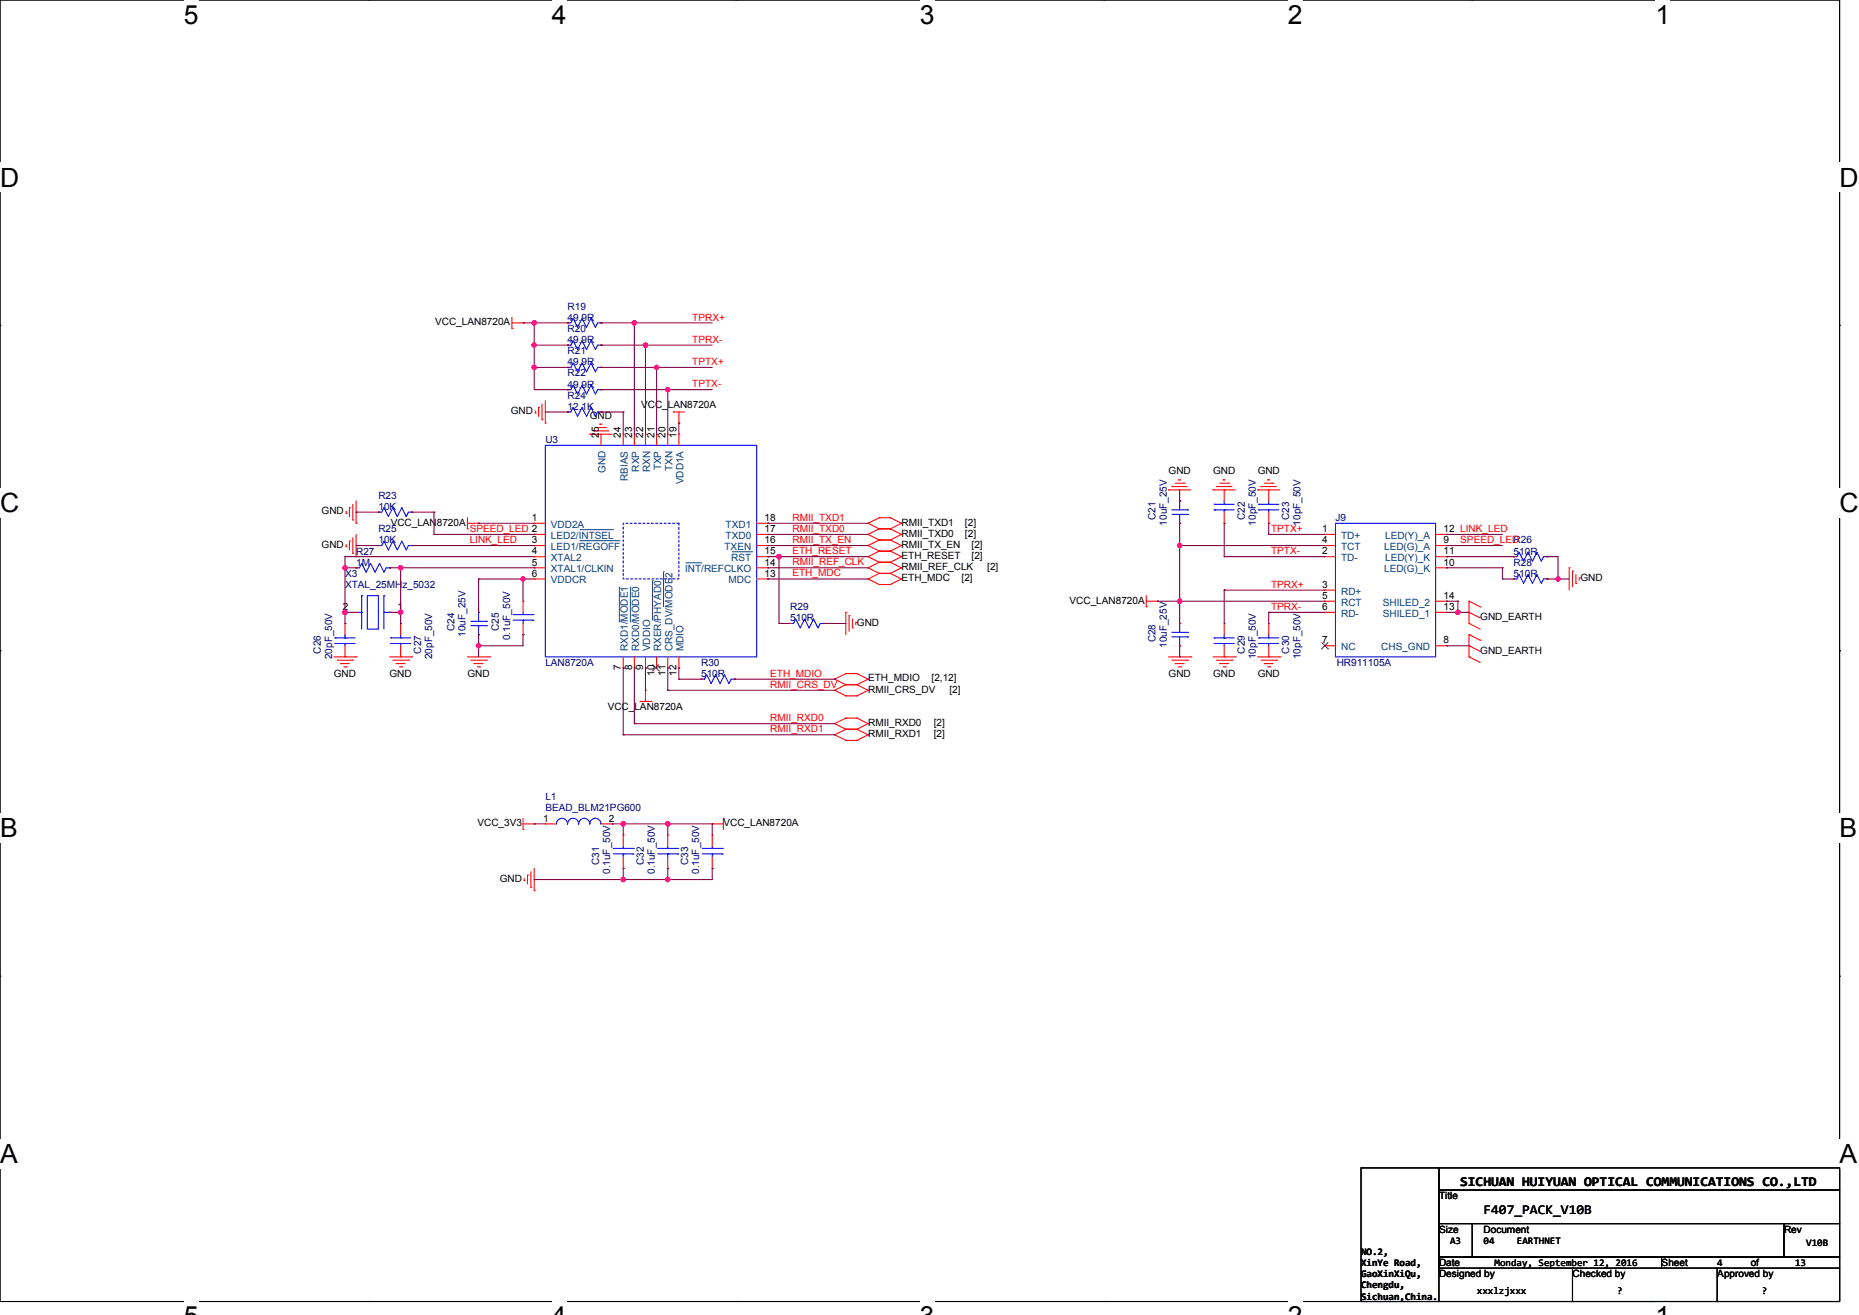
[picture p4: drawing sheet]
<svg xmlns="http://www.w3.org/2000/svg" width="297mm" height="210mm" viewBox="0 0 297 210" stroke-linecap="round" stroke-linejoin="round" font-family="sans-serif">
<path d="M0 0h293.9v207.8h-293.9z" fill="none" stroke="#000" stroke-width=".17"/>
<g fill="#fff">
<path d="M29.4 0h2.3v4.7h-2.3z"/>
<path d="M29.4 207.8h2.3v2.2h-2.3z"/>
</g>
<path d="M58.8 0h.1M58.8 207.8h.1" fill="none" stroke="#000" stroke-width=".17"/>
<g fill="#fff">
<path d="M88.2 0h2.3v4.7h-2.3z"/>
<path d="M88.2 207.8h2.3v2.2h-2.3z"/>
</g>
<path d="M117.6 0h.1M117.6 207.8h.1" fill="none" stroke="#000" stroke-width=".17"/>
<g fill="#fff">
<path d="M146.9 0h2.4v4.7h-2.4z"/>
<path d="M146.9 207.8h2.4v2.2h-2.4z"/>
</g>
<path d="M176.3 0h.1M176.3 207.8h.1" fill="none" stroke="#000" stroke-width=".17"/>
<g fill="#fff">
<path d="M205.7 0h2.4v4.7h-2.4z"/>
<path d="M205.7 207.8h2.4v2.2h-2.4z"/>
</g>
<path d="M235.1 0h.1M235.1 207.8h.1" fill="none" stroke="#000" stroke-width=".17"/>
<g fill="#fff">
<path d="M264.5 0h2.4v4.7h-2.4z"/>
<path d="M264.5 207.8h2.4v2.2h-2.4z"/>
<path d="M0 26h3.1v4.7h-3.1z"/>
<path d="M293.9 26h3.1v4.7h-3.1z"/>
<path d="M0 77.9h3.1v4.8h-3.1z"/>
<path d="M293.9 77.9h3.1v4.8h-3.1z"/>
</g>
<path d="M0 52h.1M293.9 52h.1" fill="none" stroke="#000" stroke-width=".17"/>
<g fill="#fff">
<path d="M0 129.9h2.8v4.7h-2.8z"/>
<path d="M293.9 129.9h2.8v4.7h-2.8z"/>
</g>
<path d="M0 103.9h.1M293.9 103.9h.1" fill="none" stroke="#000" stroke-width=".17"/>
<g fill="#fff">
<path d="M0 181.9h2.8v4.7h-2.8z"/>
<path d="M293.9 181.9h2.8v4.7h-2.8z"/>
</g>
<g fill="none" stroke="#000" stroke-width=".17">
<path d="M0 155.9h.1M293.9 155.9h.1M217.4 186.5h12.5v21.3h-12.5zM229.9 186.5h64v3.6h-64zM229.9 190.1h64v5.3h-64zM229.9 195.4h5.3v5.3h-5.3zM235.2 195.4h49.8v5.3h-49.8zM285 195.4h8.9v5.3h-8.9zM229.9 200.7h35.6v1.8h-35.6zM251.2 207.8h.1M251.2 202.5v5.3M265.5 200.7h28.4v1.8h-28.4z"/>
<path d="M274.3 207.8h.1M274.3 202.5v5.3M293.9 202.5v5.3h-64"/>
</g>
<g fill="none" stroke="#f00" stroke-width=".17">
<path d="M81.8 52.5h.1M81.8 51.6h1.8M81.8 50.7v1.8M83.6 51.6h.1M90.7 51.6h.1M90.7 55.1h.1M90.7 58.7h.1M96 51.6h.1M96 55.1h.1M96 58.7h.1M85.5 66h.1M85.5 65.6v.4"/>
<path d="M86.1 65.1h.1M86.1 65.1v1.4M86.6 67h.1M86.6 64.5v2.5M87.1 67.6h.1M87.1 64v3.6M90.7 62.2h.1M90.7 65.8h.1M94.2 69.3h.1M94.2 69.3h3.6M94.8 68.8h.1M94.8 68.8h2.5"/>
<path d="M95.3 68.3h1.4M95.8 67.7h.1M95.8 67.7h.4M96 69.3h.1M96 62.2h.1M96 65.8h.1M96 69.3v1.8M96.7 68.3h.1M99.6 69.3h.1M99.6 69.3v1.8M101.3 69.3h.1M101.3 69.3v1.8"/>
<path d="M103.1 69.3h.1M103.1 69.3v1.8M104.9 69.3h.1M104.9 69.3v1.8M106.7 69.3h.1M106.7 69.3v1.8M107.6 65.8h.1M107.6 65.8h1.7M108.5 67.6h.1M108.5 69.3h.1M108.5 65.8v1.8M108.5 69.3v1.8"/>
<path d="M186.7 78.2h.1M186.7 78.2h3.5M187.2 77.7h.1M187.2 77.7h2.5M187.8 77.2h1.4M188.3 76.6h.1M188.3 76.6h.3M189.2 77.2h.1M193.8 78.2h.1M193.8 78.2h3.6M194.3 77.7h.1M194.3 77.7h2.5"/>
<path d="M194.9 77.2h1.4M195.4 76.6h.1M195.4 76.6h.4M195.6 78.2h.1M195.6 78.2v1.8M196.3 77.2h.1M200.9 78.2h.1M200.9 78.2h3.6M201.4 77.7h.1M201.4 77.7h2.5M202 77.2h1.4M202.5 76.6h.1"/>
<path d="M202.5 76.6h.4M202.7 78.2h.1M202.7 78.2v1.8M203.4 77.2h.1M55.1 99.6h.1M55.1 99.6v1.7M55.3 82h.1M55.3 87.3h.1M55.3 81.6v.4M55.3 86.9v.4M55.8 81.1h.1M55.8 86.4h.1"/>
<path d="M55.8 81.1v1.4M55.8 86.4v1.4M56.4 83h.1M56.4 88.4h.1M56.4 80.5v2.5M56.4 85.9v2.5M56.9 83.6h.1M56.9 88.9h.1M56.9 90.7h.1M56.9 97.8h.1M56.9 80v3.6M56.9 85.3v3.6"/>
<path d="M60.5 87.1h.1M60.5 81.8h.1M62.2 90.7h.1M62.2 97.8h.1M64 99.6h.1M64 99.6v1.7M65.8 87.1h.1M65.8 81.8h.1M74.7 84.5h.1M74.7 83.6h1.8M74.7 82.7v1.8M76.5 83.6h.1"/>
<path d="M76.5 97.8h.1M83.6 96h.1M83.6 96v1.8M83.6 99.6v1.7M85.3 83.6h.1M85.3 85.3h.1M85.3 87.1h.1M85.3 88.9h.1M85.3 90.7h.1M85.3 92.5h.1M85.3 83.6h1.8M85.3 85.3h1.8"/>
<path d="M85.3 87.1h1.8M85.3 88.9h1.8M85.3 90.7h1.8M85.3 92.5h1.8M120.9 83.6h1.8M120.9 85.3h1.8M120.9 87.1h1.8M120.9 88.9h1.8M120.9 90.7h1.8M120.9 92.5h1.8M122.7 92.5h.1M122.7 90.7h.1"/>
<path d="M122.7 88.9h.1M122.7 87.1h.1M122.7 85.3h.1M122.7 83.6h.1M126.2 99.6h.1M131.6 99.6h.1M135.1 97.8h.1M135.1 97.8v3.5M135.7 98.3h.1M135.7 98.3v2.5M136.2 98.9v1.4M136.7 99.4h.1"/>
<path d="M136.7 99.4v.3M138.7 87.1h.1M138.7 85.3h.1M138.7 83.6h.1M138.7 88.9h.1M138.7 90.7h.1M138.7 92.5h.1M138.7 87.1l1.8 .9M138.7 85.3l1.8 .9M138.7 83.6l1.8 .9M138.7 88.9l1.8 .9M138.7 90.7l1.8 .9"/>
<path d="M138.7 92.5l1.8 .8M140.5 88h.1M140.5 86.2h.1M140.5 84.5h.1M140.5 82.7h.1M140.5 89.8h.1M140.5 91.6h.1M140.5 93.3h.1M140.5 88h1.7M140.5 86.2l-1.8 .9M140.5 86.2h1.7M140.5 84.5l-1.8 .8"/>
<path d="M140.5 84.5h1.7M140.5 82.7l-1.8 .9M140.5 82.7h1.7M140.5 89.8h1.7M140.5 88l-1.8 .9M140.5 91.6h1.7M140.5 89.8l-1.8 .9M140.5 93.3h1.7M140.5 91.6l-1.8 .9M142.2 88h.1M142.2 86.2h.1M142.2 84.5h.1"/>
<path d="M142.2 82.7h.1M142.2 89.8h.1M142.2 91.6h.1M142.2 93.3h.1M142.2 86.2l1.8 .9M142.2 84.5l1.8 .8M142.2 82.7l1.8 .9M142.2 88l1.8 .9M142.2 89.8l1.8 .9M142.2 91.6l1.8 .9M144 87.1h.1M144 85.3h.1"/>
<path d="M144 83.6h.1M144 88.9h.1M144 90.7h.1M144 92.5h.1M144 87.1l-1.8 .9M144 85.3l-1.8 .9M144 83.6l-1.8 .9M144 88.9l-1.8 .9M144 90.7l-1.8 .9M144 92.5l-1.8 .8M183.1 96.9h.1M183.1 96h1.8"/>
<path d="M183.1 95.1v1.8M184.9 96h.1M188.5 80h.1M188.5 83.6h.1M188.5 99.6h.1M195.6 99.6h.1M195.6 83.6h.1M195.6 81.8v1.8M195.6 99.6v1.7M202.7 99.6h.1M202.7 83.6h.1M202.7 81.8v1.8"/>
<path d="M202.7 99.6v1.7M211.6 85.3h.1M211.6 88.9h.1M211.6 94.2h.1M211.6 87.1h.1M211.6 96h.1M211.6 97.8h.1M211.6 96h1.8M211.6 85.3h1.8M211.6 87.1h1.8M211.6 88.9h1.8M211.6 94.2h1.8"/>
<path d="M211.6 97.8h1.8M229.4 96h1.7M229.4 85.3h1.7M229.4 87.1h1.7M229.4 88.9h1.7M229.4 90.7h1.7M229.4 97.8h1.7M231.1 87.1h.1M231.1 90.7h.1M231.1 88.9h.1M231.1 85.3h.1M231.1 97.8h.1"/>
<path d="M231.1 96h.1M234.7 99.6h.1M234.7 96h.1M234.7 97.8h.1M234.7 99.6l1.8 .9M234.7 96v3.6M234.7 96l1.8 .9M234.7 97.8l1.8 .9M236.5 96.9h.1M241.8 92.5h.1M241.8 88.9h.1M247.1 92.5h.1"/>
<path d="M247.1 88.9h.1M250.7 90.7h.1M250.7 90.7v3.5M251.2 91.2h.1M251.2 91.2v2.5M251.8 93.2h.1M251.8 91.7v1.5M252.3 92.3h.1M252.3 92.3v.3M53.3 104.9h3.6M53.9 105.4h2.5M54.4 106h.1"/>
<path d="M54.4 106h1.4M54.9 106.5h.4M55.1 104.9h.1M55.1 103.1v1.8M55.3 106.5h.1M56.4 105.4h.1M56.9 104.9h.1M62.2 104.9h3.6M62.8 105.4h2.5M63.3 106h.1M63.3 106h1.4M63.8 106.5h.4"/>
<path d="M64 104.9h.1M64 103.1v1.8M64.2 106.5h.1M65.3 105.4h.1M65.8 104.9h.1M74.7 104.9h3.5M75.2 105.4h2.5M75.7 106h.1M75.7 106h1.5M76.3 106.5h.3M76.5 101.3h.1M76.6 106.5h.1"/>
<path d="M77.7 105.4h.1M78.2 104.9h.1M83.6 101.3h.1M99.6 106.7h.1M99.6 104.9v1.8M101.3 106.7h.1M101.3 104.9v1.8M102.2 112h1.8M103.1 110.2h.1M103.1 106.7h.1M103.1 104.9v1.8M103.1 110.2v1.8"/>
<path d="M104 112h.1M104.9 106.7h.1M104.9 104.9v1.8M106.7 106.7h.1M106.7 104.9v1.8M108.5 106.7h.1M108.5 104.9v1.8M112 108.5h.1M117.3 108.5h.1M133.3 108.5h.1M133.3 110.2h.1M133.3 115.6h.1"/>
<path d="M133.3 117.3h.1M133.3 108.5l1.8 .8M133.3 110.2l1.8 .9M133.3 115.6l1.8 .9M133.3 117.3l1.8 .9M135.1 109.3h.1M135.1 107.6h.1M135.1 111.1h.1M135.1 116.5h.1M135.1 114.7h.1M135.1 118.2h.1M135.1 109.3h1.8"/>
<path d="M135.1 107.6l-1.8 .9M135.1 107.6h1.8M135.1 111.1h1.8M135.1 109.3l-1.8 .9M135.1 116.5h1.8M135.1 114.7l-1.8 .9M135.1 114.7h1.8M135.1 118.2h1.8M135.1 116.5l-1.8 .8M136.2 100.3h.1M136.9 109.3h.1M136.9 107.6h.1"/>
<path d="M136.9 111.1h.1M136.9 116.5h.1M136.9 114.7h.1M136.9 118.2h.1M136.9 107.6l1.8 .9M136.9 109.3l1.8 .9M136.9 114.7l1.8 .9M136.9 116.5l1.8 .8M138.7 108.5h.1M138.7 110.2h.1M138.7 115.6h.1M138.7 117.3h.1"/>
<path d="M138.7 108.5l-1.8 .8M138.7 110.2l-1.8 .9M138.7 115.6l-1.8 .9M138.7 117.3l-1.8 .9M186.7 104.9h3.5M187.2 105.4h2.5M187.8 106h.1M187.8 106h1.4M188.3 106.5h.3M188.5 103.1h.1M188.6 106.5h.1M189.7 105.4h.1"/>
<path d="M190.2 104.9h.1M193.8 104.9h3.6M194.3 105.4h2.5M194.9 106h.1M194.9 106h1.4M195.4 106.5h.4M195.6 104.9h.1M195.6 103.1v1.8M195.8 106.5h.1M196.8 105.4h.1M197.4 104.9h.1M200.9 104.9h3.6"/>
<path d="M201.4 105.4h2.5M202 106h.1M202 106h1.4M202.5 106.5h.4M202.7 104.9h.1M202.7 103.1v1.8M202.9 106.5h.1M203.9 105.4h.1M204.5 104.9h.1M211.6 103.1h.1M211.6 103.1h1.8M229.4 103.1h1.7"/>
<path d="M231.1 103.1h.1M234.7 104.9h.1M234.7 101.3h.1M234.7 103.1h.1M234.7 101.3v3.6M234.7 104.9l1.8 .9M234.7 101.3l1.8 .9M234.7 103.1l1.8 .9M236.5 102.2h.1M83.6 132.5h.1M83.6 131.6h1.7M83.6 130.7v1.8"/>
<path d="M84.3 139.8h.1M84.3 139.8v1.4M84.8 139.2v2.5M85.3 131.6h.1M85.3 138.7v3.5M87.1 131.6h.1M87.1 131.6h1.8M96 131.6h1.8M97.8 131.6h.1M99.6 133.3h.1M99.6 138.7h.1M99.6 133.3v1.8"/>
<path d="M99.6 136.9v1.8M106.7 133.3h.1M106.7 138.7h.1M106.7 133.3v1.8M106.7 136.9v1.8M113.8 131.6h.1M113.8 133.3h.1M113.8 138.7h.1M113.8 131.6h1.8M113.8 133.3v1.8M113.8 136.9v1.8M115.6 130.7h.1"/>
<path d="M115.6 130.7v1.8M83.7 140.6h.1M83.7 140.3v.3M84.8 141.7h.1M85.3 142.2h.1"/>
</g>
<g fill="none" stroke="#00f" stroke-width=".17">
<path d="M90.7 51.6h.1M90.7 55.1h.1M90.7 58.7h.1M90.7 51.6h.5l.4-.7 .7 1.4 .7-1.4 .7 1.4 .7-1.4 .7 1.4 .4-.7h.5M90.7 55.1h.5l.4-.7 .7 1.4 .7-1.4 .7 1.4 .7-1.4 .7 1.4 .4-.7h.5M90.7 58.7h.5l.4-.7 .7 1.4 .7-1.4 .7 1.4 .7-1.4 .7 1.4 .4-.7h.5M96 51.6h.1M96 55.1h.1M96 58.7h.1M87.1 71.1h33.8v33.8h-33.8zM90.7 62.2h.1M90.7 65.8h.1"/>
<path d="M90.7 62.2h.5l.4-.7 .7 1.4 .7-1.4 .7 1.4 .7-1.4 .7 1.4 .4-.7h.5M90.7 65.8h.5l.4-.7 .7 1.4 .7-1.4 .7 1.4 .7-1.4 .7 1.4 .4-.7h.5M96 62.2h.1M96 65.8h.1M56.9 90.7h.1M56.9 90.7h.5l.4-.7 .7 1.4 .7-1.4 .7 1.4 .7-1.4 .7 1.4 .4-.7h.5M56.9 97.8h.9M57.8 95.1h.1M57.8 97.8h.1M57.8 95.1v5.4M58.7 95.1h1.8v5.4h-1.8zM60.5 87.1h.1"/>
<path d="M60.5 81.8h.1M60.5 87.1h.5l.3-.7 .8 1.4 .7-1.4 .7 1.4 .7-1.4 .7 1.4 .4-.7h.5M60.5 81.8h.5l.3-.7 .8 1.4 .7-1.4 .7 1.4 .7-1.4 .7 1.4 .4-.7h.5M61.3 95.1h.1M61.3 97.8h.1M61.3 95.1v5.4M61.3 97.8h.9M62.2 90.7h.1M65.8 87.1h.1M65.8 81.8h.1M75.2 99.9h2.5M75.2 99.2h2.5"/>
<path d="M76.5 97.8h.1M76.5 97.8v1.4M76.5 99.9v1.4M77.7 99.9h.1M77.7 99.2h.1M82 99h3.2M82 98.1h3.2M83.6 98.1h.1M83.6 99h.1M83.6 97.8v.3M83.6 99v.6M85.2 99h.1"/>
<path d="M85.2 98.1h.1M126.2 99.6h.1M126.2 99.6h.6l.3-.7 .7 1.4 .7-1.4 .8 1.4 .7-1.4 .7 1.4 .3-.7h.6M131.6 99.6h.1M187.2 82.1h2.5M187.2 81.4h2.5M188.5 80h.1M188.5 83.6h.1M188.5 99.6h.1M188.5 80v1.4M188.5 82.1v1.5M188.5 99.6v1.4"/>
<path d="M189.7 82.1h.1M189.7 81.4h.1M194 80.5h.1M194 81.4h.1M194 81.4h3.2M194 80.5h3.2M195.6 81.4h.1M195.6 80.5h.1M195.6 80v.5M195.6 81.4v.4M201.1 80.5h.1M201.1 81.4h.1"/>
<path d="M201.1 81.4h3.2M201.1 80.5h3.2M202.7 81.4h.1M202.7 80.5h.1M202.7 80v.5M202.7 81.4v.4M213.4 83.6h16v21.3h-16zM241.8 92.5h.1M241.8 88.9h.1M241.8 92.5h.5l.4-.8 .7 1.5 .7-1.5 .7 1.5 .7-1.5 .8 1.5 .3-.7h.5M241.8 88.9h.5l.4-.7 .7 1.4 .7-1.4 .7 1.4 .7-1.4 .8 1.4 .3-.7h.5M247.1 92.5h.1"/>
<path d="M247.1 88.9h.1M53.5 101.9h.1M53.5 102.8h.1M53.5 101.9h3.2M53.5 102.8h3.2M55.1 102.8h.1M55.1 101.9h.1M55.1 101.3v.6M55.1 102.8v.3M62.4 101.9h.1M62.4 102.8h.1M62.4 101.9h3.2"/>
<path d="M62.4 102.8h3.2M64 102.8h.1M64 101.9h.1M64 101.3v.6M64 102.8v.3M76.5 101.3h.1M112 108.5h.1M112 108.5h.5l.4-.8 .7 1.5 .7-1.5 .7 1.5 .7-1.5 .8 1.5 .3-.7h.5M117.3 108.5h.1M187.2 101.7h2.5M187.2 101h2.5M188.5 103.1h.1"/>
<path d="M188.5 101.7v1.4M189.7 101.7h.1M189.7 101h.1M194 101.9h.1M194 102.8h.1M194 101.9h3.2M194 102.8h3.2M195.6 102.8h.1M195.6 101.9h.1M195.6 101.3v.6M195.6 102.8v.3M201.1 101.9h.1"/>
<path d="M201.1 102.8h.1M201.1 101.9h3.2M201.1 102.8h3.2M202.7 102.8h.1M202.7 101.9h.1M202.7 101.3v.6M202.7 102.8v.3M88.9 131.6a.88 .88 0 0 1 .9-.9 .88 .88 0 0 1 .9 .9 .88 .88 0 0 1 .9-.9 .88 .88 0 0 1 .8 .9h.1a.88 .88 0 0 1 .9-.9h-.1a.88 .88 0 0 1 .9 .9 .88 .88 0 0 1 .9-.9 .88 .88 0 0 1 .9 .9M98 136.4h3.2M98 135.5h3.2M99.6 135.5h.1M99.6 136.4h.1"/>
<path d="M99.6 135.1v.4M99.6 136.4v.5M101.2 136.4h.1M101.2 135.5h.1M105.1 136.4h3.2M105.1 135.5h3.2M106.7 135.5h.1M106.7 136.4h.1M106.7 135.1v.4M106.7 136.4v.5M108.3 136.4h.1M108.3 135.5h.1"/>
<path d="M112.2 136.4h3.2M112.2 135.5h3.2M113.8 135.5h.1M113.8 136.4h.1M113.8 135.1v.4M113.8 136.4v.5M115.4 136.4h.1M115.4 135.5h.1"/>
</g>
<path d="M99.6 83.6h8.9v8.9h-8.9z" fill="none" stroke="#00f" stroke-width=".17" stroke-dasharray=".3 .3"/>
<g fill="none" stroke="#004080" stroke-width=".16">
<path d="M92.6 84.6h5.3M92.6 86.4h6.4M97.9 84.6h.1M99 86.4h.1M99 93.8h.1M99 93.8v5.6M100.7 93.8h.1M100.7 93.8v5.6M104.2 92.7h.1M104.2 92.7v6.4M106 91.3h.1M106 91.3v5.6"/>
<path d="M109.5 89.9h2.5M112 89.9h.1M116.9 88.1h3.2M120.1 88.1h.1"/>
</g>
<path d="M104.2 107.2h.1M104.2 106.1l1.1 1.1M105.3 107.2h.1M105.3 106.1l-1.1 1.1M211.1 103.6h.1M211.1 102.6l1.1 1M212.2 103.6h.1M212.2 102.6l-1.1 1" fill="none" stroke="#804000" stroke-width=".16"/>
<g fill="none" stroke="#800040" stroke-width=".17">
<path d="M83.6 51.6h.1M83.6 51.6h7.1M85.3 51.6h.1M85.3 58.7h.1M85.3 55.1h.1M85.3 51.6v10.6h5.4M85.3 58.7h5.4M85.3 55.1h5.4M90.7 51.6h.1M90.7 58.7h.1M90.7 55.1h.1M96 51.6h.1"/>
<path d="M96 55.1h.1M96 58.7h.1M96 58.7h17.8M96 55.1h17.8M96 51.6h17.8M101.3 51.6h.1M101.3 51.6v17.7M103.1 55.1h.1M103.1 55.1v14.2M104.9 58.7h.1M104.9 58.7v10.6M87.1 65.8h3.6"/>
<path d="M90.7 62.2h.1M90.7 65.8h.1M96 62.2h.1M96 65.8h.1M96 62.2h17.8M96 65.8h3.6M99.6 65.8h.1M99.6 65.8v3.5M106.7 62.2h.1M106.7 62.2v7.1M108.5 67.6h.1M108.5 67.6v1.7"/>
<path d="M188.5 78.2v1.8M55.1 88.9h.1M55.1 90.7h.1M55.1 97.8h.1M55.1 99.6h.1M55.1 88.9h30.2M55.1 90.7h1.8M55.1 88.9v10.7M55.1 97.8h1.8M56.9 81.8h.1M56.9 87.1h.1M56.9 87.1h3.6"/>
<path d="M56.9 81.8h3.6M62.2 90.7h.1M62.2 90.7h23.1M62.2 97.8h1.8M64 90.7h.1M64 97.8h.1M64 99.6h.1M64 90.7v8.9M65.8 87.1h19.5M65.8 81.8h3.5M69.3 85.3h.1M69.3 81.8h.1"/>
<path d="M69.3 85.3h16M69.3 81.8v3.5M76.5 97.8h.1M76.5 92.5h.1M76.5 83.6h.1M76.5 92.5v5.3M76.5 92.5h8.8M76.5 83.6h8.8M83.6 92.5h.1M83.6 92.5v3.5M85.3 85.3h.1M85.3 87.1h.1"/>
<path d="M85.3 90.7h.1M122.7 83.6h.1M122.7 85.3h.1M122.7 87.1h.1M122.7 88.9h.1M122.7 90.7h.1M122.7 92.5h.1M122.7 85.3h16M122.7 87.1h16M122.7 92.5h16M122.7 83.6h16M122.7 88.9h16"/>
<path d="M122.7 90.7h16M124.5 88.9h.1M124.5 99.6h.1M124.5 88.9v10.7M124.5 99.6h1.7M131.6 99.6h.1M131.6 99.6h3.5M184.9 96h.1M184.9 96h26.7M188.5 87.1h.1M188.5 96h.1M188.5 83.6h.1"/>
<path d="M188.5 80h.1M188.5 87.1h23.1M188.5 83.6v16M195.6 88.9h.1M195.6 94.2h.1M195.6 83.6h.1M195.6 88.9h16M195.6 94.2h16M195.6 83.6v5.3M195.6 94.2v5.4M202.7 85.3h.1M202.7 97.8h.1"/>
<path d="M202.7 83.6h.1M202.7 85.3h8.9M202.7 97.8h8.9M202.7 83.6v1.7M202.7 97.8v1.8M231.1 88.9h.1M231.1 90.7h.1M231.1 85.3h.1M231.1 87.1h.1M231.1 97.8h.1M231.1 96h.1M231.1 85.3h8.9"/>
<path d="M231.1 87.1h8.9M231.1 88.9h10.7M231.1 90.7h8.9M231.1 96h1.8M231.1 97.8h3.6M232.9 96h.1M232.9 97.8h.1M232.9 96v1.8M240 90.7h.1M240 92.5h.1M240 92.5h1.8M240 90.7v1.8"/>
<path d="M247.1 92.5h.1M247.1 88.9h.1M247.1 92.5h3.6M247.1 88.9h1.8v3.6M248.9 92.5h.1M76.5 103.1h.1M76.5 101.3h.1M76.5 101.3v3.6M83.6 101.3h.1M83.6 101.3v1.8h-7.1M99.6 117.3h.1M99.6 106.7h.1"/>
<path d="M99.6 106.7v10.6M99.6 117.3h33.7M101.3 115.6h.1M101.3 106.7h.1M101.3 106.7v8.9M101.3 115.6h32M103.1 106.7h.1M103.1 106.7v3.5M106.7 110.2h.1M106.7 106.7h.1M106.7 106.7v3.5M106.7 110.2h26.6"/>
<path d="M108.5 108.5h.1M108.5 106.7h.1M108.5 106.7v1.8M108.5 108.5h3.5M117.3 108.5h16M133.3 108.5h.1M188.5 104.9h.1M188.5 103.1v1.8M231.1 103.1h.1M231.1 103.1h3.6M85.3 131.6h.1M85.3 131.6h1.8"/>
<path d="M97.8 131.6h.1M97.8 131.6h16M99.6 131.6h.1M99.6 138.7h.1M99.6 131.6v1.7M99.6 138.7v1.8M106.7 131.6h.1M106.7 138.7h.1M106.7 131.6v1.7M106.7 138.7v1.8M113.8 131.6h.1M113.8 138.7h.1"/>
<path d="M113.8 138.7v1.8h-28.5M113.8 131.6v1.7M85.3 140.5h.1M99.6 140.5h.1M106.7 140.5h.1"/>
</g>
<g fill="#f0f" stroke="#f0f" stroke-width=".17">
<circle cx="83.6" cy="92.5" r=".35"/>
<circle cx="76.4" cy="103.1" r=".35"/>
<circle cx="106.7" cy="62.2" r=".35"/>
<circle cx="104.9" cy="58.7" r=".35"/>
<circle cx="103.1" cy="55.1" r=".35"/>
<circle cx="101.3" cy="51.6" r=".35"/>
<circle cx="99.6" cy="140.5" r=".35"/>
<circle cx="99.6" cy="131.6" r=".35"/>
<circle cx="106.7" cy="131.6" r=".35"/>
<circle cx="85.3" cy="55.1" r=".35"/>
<circle cx="85.3" cy="51.6" r=".35"/>
<circle cx="85.3" cy="58.7" r=".35"/>
<circle cx="124.5" cy="88.9" r=".35"/>
<circle cx="64" cy="90.7" r=".35"/>
<circle cx="188.5" cy="87.1" r=".35"/>
<circle cx="188.5" cy="96" r=".35"/>
<circle cx="248.9" cy="92.5" r=".35"/>
<circle cx="232.9" cy="97.8" r=".35"/>
<circle cx="55.1" cy="97.8" r=".35"/>
<circle cx="55.1" cy="90.7" r=".35"/>
<circle cx="64" cy="97.8" r=".35"/>
<circle cx="106.7" cy="140.5" r=".35"/>
</g>
<g font-size="4.2">
<text x="29.4" y="3.8">5</text>
<text x="88.2" y="3.8">4</text>
<text x="147" y="3.8">3</text>
<text x="205.7" y="3.8">2</text>
<text x="264.5" y="3.8">1</text>
<text x="0" y="29.8">D</text>
<text x="293.9" y="29.8">D</text>
<text x="0" y="81.8">C</text>
<text x="293.9" y="81.8">C</text>
<text x="0" y="133.7">B</text>
<text x="293.9" y="133.7">B</text>
<text x="0" y="185.7">A</text>
<text x="293.9" y="185.7">A</text>
</g>
<g font-size="2.1">
<text x="233.3" y="189.4">SICHUAN HUIYUAN OPTICAL COMMUNICATIONS CO.,LTD</text>
<text x="237" y="193.8">F407_PACK_V10B</text>
</g>
<g font-size="1.6">
<text x="69.5" y="51.9">VCC_LAN8720A</text>
<text x="102.4" y="65.1">VCC_LAN8720A</text>
<text x="81.6" y="66.2">GND</text>
<text x="94.2" y="66.9">GND</text>
<text x="95.6" y="69.9" transform="rotate(-90 95.6 69.9)">25</text>
<text x="99.2" y="69.9" transform="rotate(-90 99.2 69.9)">24</text>
<text x="101" y="69.9" transform="rotate(-90 101 69.9)">23</text>
<text x="102.8" y="69.9" transform="rotate(-90 102.8 69.9)">22</text>
<text x="104.5" y="69.9" transform="rotate(-90 104.5 69.9)">21</text>
<text x="106.3" y="69.9" transform="rotate(-90 106.3 69.9)">20</text>
<text x="108.1" y="69.9" transform="rotate(-90 108.1 69.9)">19</text>
<text x="186.7" y="75.8">GND</text>
<text x="193.8" y="75.8">GND</text>
<text x="200.9" y="75.8">GND</text>
<text x="51.4" y="82.2">GND</text>
<text x="62.4" y="83.9">VCC_LAN8720A</text>
<text x="85" y="83.2">1</text>
<text x="122.2" y="83.2">18</text>
<text x="144" y="83.9">RMII_TXD1</text>
<text x="154.2" y="83.9">[2]</text>
<text x="51.4" y="87.5">GND</text>
<text x="85" y="86.8">3</text>
<text x="85" y="88.5">4</text>
<text x="122.2" y="88.5">15</text>
<text x="122.2" y="86.8">16</text>
<text x="122.2" y="85">17</text>
<text x="144" y="87.5">RMII_TX_EN</text>
<text x="144" y="85.7">RMII_TXD0</text>
<text x="144" y="89.3">ETH_RESET</text>
<text x="154.2" y="85.7">[2]</text>
<text x="155.2" y="87.5">[2]</text>
<text x="155.2" y="89.3">[2]</text>
<text x="211.2" y="85">1</text>
<text x="211.2" y="88.5">2</text>
<text x="211.2" y="86.8">4</text>
<text x="230.6" y="86.8">9</text>
<text x="230.6" y="88.5">11</text>
<text x="230.6" y="85">12 LINK_LED</text>
<text x="85" y="90.3">5</text>
<text x="85" y="92.1">6</text>
<text x="122.2" y="92.1">13</text>
<text x="122.2" y="90.3">14</text>
<text x="144" y="91">RMII_REF_CLK</text>
<text x="144" y="92.8">ETH_MDC</text>
<text x="153.6" y="92.8">[2]</text>
<text x="157.7" y="91">[2]</text>
<text x="211.2" y="93.9">3</text>
<text x="211.2" y="95.6">5</text>
<text x="230.6" y="90.3">10</text>
<text x="230.6" y="95.6">14</text>
<text x="252.5" y="92.8">GND</text>
<text x="54.8" y="97.4">2</text>
<text x="63.5" y="97.4">1</text>
<text x="136.9" y="99.9">GND</text>
<text x="170.9" y="96.4">VCC_LAN8720A</text>
<text x="211.2" y="97.4">6</text>
<text x="230.6" y="97.4">13</text>
<text x="236.5" y="99">GND_EARTH</text>
<text x="99.2" y="107" transform="rotate(-90 99.2 107)">7</text>
<text x="101" y="107" transform="rotate(-90 101 107)">8</text>
<text x="102.8" y="107" transform="rotate(-90 102.8 107)">9</text>
<text x="104.5" y="107.9" transform="rotate(-90 104.5 107.9)">10</text>
<text x="106.3" y="107.9" transform="rotate(-90 106.3 107.9)">11</text>
<text x="108.1" y="107.9" transform="rotate(-90 108.1 107.9)">12</text>
<text x="211.2" y="102.8">7</text>
<text x="230.6" y="102.8">8</text>
<text x="236.5" y="104.4">GND_EARTH</text>
<text x="53.3" y="108.1">GND</text>
<text x="62.2" y="108.1">GND</text>
<text x="74.7" y="108.1">GND</text>
<text x="97.1" y="113.5">VCC_LAN8720A</text>
<text x="138.7" y="108.8">ETH_MDIO</text>
<text x="138.7" y="110.6">RMII_CRS_DV</text>
<text x="148.8" y="108.8">[2,12]</text>
<text x="151.7" y="110.6">[2]</text>
<text x="186.7" y="108.1">GND</text>
<text x="193.8" y="108.1">GND</text>
<text x="200.9" y="108.1">GND</text>
<text x="138.7" y="115.9">RMII_RXD0</text>
<text x="138.7" y="117.7">RMII_RXD1</text>
<text x="149.2" y="115.9">[2]</text>
<text x="149.2" y="117.7">[2]</text>
<text x="76.3" y="131.9">VCC_3V3</text>
<text x="86.8" y="131.2">1</text>
<text x="97.3" y="131.2">2</text>
<text x="115.6" y="131.9">VCC_LAN8720A</text>
<text x="79.8" y="140.8">GND</text>
<text x="229.9" y="191.5">Title</text>
<text x="229.9" y="196.8">Size</text>
<text x="237" y="196.8">Document</text>
<text x="285" y="196.8">Rev</text>
<text x="217.4" y="200.4">NO.2,</text>
<text x="217.4" y="202.2">XinYe Road,</text>
<text x="217.5" y="204">GaoXinXiQu,</text>
<text x="229.9" y="202.2">Date</text>
<text x="229.9" y="204">Designed by</text>
<text x="231.7" y="198.6">A3</text>
<text x="237" y="198.6">04</text>
<text x="238.8" y="202.2">Monday, September 12, 2016</text>
<text x="242.3" y="198.6">EARTHNET</text>
<text x="251.2" y="204">Checked by</text>
<text x="265.5" y="202.2">Sheet</text>
<text x="274.3" y="202.2">4</text>
<text x="274.4" y="204">Approved by</text>
<text x="279.7" y="202.2">of</text>
<text x="286.8" y="202.2">13</text>
<text x="288.6" y="199">V10B</text>
<text x="217.4" y="205.8">Chengdu,</text>
<text x="217.4" y="207.5">Sichuan,China.</text>
<text x="236" y="206.7">xxxlzjxxx</text>
<text x="258.3" y="206.7">?</text>
<text x="281.5" y="206.7">?</text>
</g>
<g font-size="1.6" fill="#000080">
<text x="90.7" y="49.4">R19</text>
<text x="90.7" y="51.2">49.9R</text>
<text x="90.7" y="53">R20</text>
<text x="90.7" y="54.8">49.9R</text>
<text x="90.7" y="56.6">R21</text>
<text x="90.7" y="58.3">49.9R</text>
<text x="90.7" y="60.1">R22</text>
<text x="90.7" y="61.9">49.9R</text>
<text x="90.7" y="63.7">R24</text>
<text x="90.7" y="65.4">12.1K</text>
<text x="87.1" y="70.8">U3</text>
<text x="60.5" y="79.7">R23</text>
<text x="60.5" y="81.4">10K</text>
<text x="184.6" y="83" transform="rotate(-90 184.6 83)">C21</text>
<text x="186.4" y="83.9" transform="rotate(-90 186.4 83.9)">10uF_25V</text>
<text x="198.9" y="83" transform="rotate(-90 198.9 83)">C22</text>
<text x="200.6" y="83.9" transform="rotate(-90 200.6 83.9)">10pF_50V</text>
<text x="206" y="83" transform="rotate(-90 206 83)">C23</text>
<text x="207.7" y="83.9" transform="rotate(-90 207.7 83.9)">10pF_50V</text>
<text x="213.4" y="83.2">J9</text>
<text x="56.9" y="88.6">R27</text>
<text x="60.5" y="85">R25</text>
<text x="60.5" y="86.8">10K</text>
<text x="241.8" y="86.8">R26</text>
<text x="241.8" y="88.6">510R</text>
<text x="55.1" y="92.1">X3</text>
<text x="55.1" y="93.9">XTAL_25MHz_5032</text>
<text x="56.9" y="90.3">1M</text>
<text x="241.8" y="90.3">R28</text>
<text x="241.8" y="92.1">510R</text>
<text x="72.6" y="100.8" transform="rotate(-90 72.6 100.8)">C24</text>
<text x="74.4" y="101.7" transform="rotate(-90 74.4 101.7)">10uF_25V</text>
<text x="79.7" y="100.8" transform="rotate(-90 79.7 100.8)">C25</text>
<text x="126.2" y="97.5">R29</text>
<text x="126.2" y="99.2">510R</text>
<text x="51.3" y="104.4" transform="rotate(-90 51.3 104.4)">C26</text>
<text x="53" y="105.3" transform="rotate(-90 53 105.3)">20pF_50V</text>
<text x="67.3" y="104.4" transform="rotate(-90 67.3 104.4)">C27</text>
<text x="69.1" y="105.3" transform="rotate(-90 69.1 105.3)">20pF_50V</text>
<text x="81.5" y="102.2" transform="rotate(-90 81.5 102.2)">0.1uF_50V</text>
<text x="87.1" y="106.3">LAN8720A</text>
<text x="112" y="106.3">R30</text>
<text x="184.6" y="102.6" transform="rotate(-90 184.6 102.6)">C28</text>
<text x="186.4" y="103.5" transform="rotate(-90 186.4 103.5)">10uF_25V</text>
<text x="198.9" y="104.4" transform="rotate(-90 198.9 104.4)">C29</text>
<text x="200.6" y="105.3" transform="rotate(-90 200.6 105.3)">10pF_50V</text>
<text x="206" y="104.4" transform="rotate(-90 206 104.4)">C30</text>
<text x="207.7" y="105.3" transform="rotate(-90 207.7 105.3)">10pF_50V</text>
<text x="213.6" y="106.3">HR911105A</text>
<text x="112" y="108.1">510R</text>
<text x="87.1" y="127.7">L1</text>
<text x="87.1" y="129.5">BEAD_BLM21PG600</text>
<text x="95.7" y="138.2" transform="rotate(-90 95.7 138.2)">C31</text>
<text x="97.5" y="139.6" transform="rotate(-90 97.5 139.6)">0.1uF_50V</text>
<text x="102.8" y="138.2" transform="rotate(-90 102.8 138.2)">C32</text>
<text x="104.6" y="139.6" transform="rotate(-90 104.6 139.6)">0.1uF_50V</text>
<text x="109.9" y="138.2" transform="rotate(-90 109.9 138.2)">C33</text>
<text x="111.7" y="139.6" transform="rotate(-90 111.7 139.6)">0.1uF_50V</text>
</g>
<g font-size="1.6" fill="#f00">
<text x="110.6" y="51.2">TPRX+</text>
<text x="110.6" y="58.3">TPTX+</text>
<text x="110.6" y="54.8">TPRX-</text>
<text x="110.6" y="61.9">TPTX-</text>
<text x="126.6" y="83.2">RMII_TXD1</text>
<text x="75" y="84.9">SPEED_LED 2</text>
<text x="75" y="86.7">LINK_LED</text>
<text x="126.6" y="84.9">RMII_TXD0</text>
<text x="126.6" y="86.7">RMII_TX_EN</text>
<text x="126.6" y="88.5">ETH_RESET</text>
<text x="203.1" y="85">TPTX+</text>
<text x="203.1" y="88.5">TPTX-</text>
<text x="233.3" y="86.7">SPEED_LED</text>
<text x="126.6" y="90.3">RMII_REF_CLK</text>
<text x="126.6" y="92">ETH_MDC</text>
<text x="203.1" y="93.9">TPRX+</text>
<text x="203.1" y="97.4">TPRX-</text>
<text x="123.1" y="109.8">RMII_CRS_DV</text>
<text x="123.1" y="108">ETH_MDIO</text>
<text x="123.1" y="115.2">RMII_RXD0</text>
<text x="123.1" y="116.9">RMII_RXD1</text>
</g>
<g font-size="1.6" fill="#004080">
<text x="96.8" y="75.6" transform="rotate(-90 96.8 75.6)">GND</text>
<text x="100.3" y="76.8" transform="rotate(-90 100.3 76.8)">RBIAS</text>
<text x="102.1" y="75.3" transform="rotate(-90 102.1 75.3)">RXP</text>
<text x="103.9" y="75.4" transform="rotate(-90 103.9 75.4)">RXN</text>
<text x="105.7" y="75.1" transform="rotate(-90 105.7 75.1)">TXP</text>
<text x="107.4" y="75.2" transform="rotate(-90 107.4 75.2)">TXN</text>
<text x="109.2" y="77.4" transform="rotate(-90 109.2 77.4)">VDD1A</text>
<text x="88" y="84.3">VDD2A</text>
<text x="88" y="86.1">LED2/INTSEL</text>
<text x="88" y="87.8">LED1/REGOFF</text>
<text x="88" y="89.6">XTAL2</text>
<text x="115.7" y="87.8">TXEN</text>
<text x="115.9" y="86.1">TXD0</text>
<text x="115.9" y="84.3">TXD1</text>
<text x="116.8" y="89.6">RST</text>
<text x="214.3" y="86.1">TD+</text>
<text x="214.3" y="89.6">TD-</text>
<text x="214.3" y="87.8">TCT</text>
<text x="221.1" y="87.8">LED(G)_A</text>
<text x="221.3" y="89.6">LED(Y)_K</text>
<text x="221.3" y="86.1">LED(Y)_A</text>
<text x="88" y="91.4">XTAL1/CLKIN</text>
<text x="88" y="93.2">VDDCR</text>
<text x="109.5" y="91.4">INT/REFCLKO</text>
<text x="116.4" y="93.2">MDC</text>
<text x="214.3" y="95">RD+</text>
<text x="221.1" y="91.4">LED(G)_K</text>
<text x="214.3" y="96.7">RCT</text>
<text x="214.3" y="98.5">RD-</text>
<text x="220.9" y="98.5">SHILED_1</text>
<text x="220.9" y="96.7">SHILED_2</text>
<text x="100.3" y="104" transform="rotate(-90 100.3 104)">RXD1/MODE1</text>
<text x="102.1" y="104" transform="rotate(-90 102.1 104)">RXD0/MODE0</text>
<text x="103.9" y="104" transform="rotate(-90 103.9 104)">VDDIO</text>
<text x="105.7" y="104" transform="rotate(-90 105.7 104)">RXER/PHYAD0</text>
<text x="107.4" y="104" transform="rotate(-90 107.4 104)">CRS_DV/MODE2</text>
<text x="109.2" y="104" transform="rotate(-90 109.2 104)">MDIO</text>
<text x="214.3" y="103.8">NC</text>
<text x="220.7" y="103.8">CHS_GND</text>
</g>
</svg>
